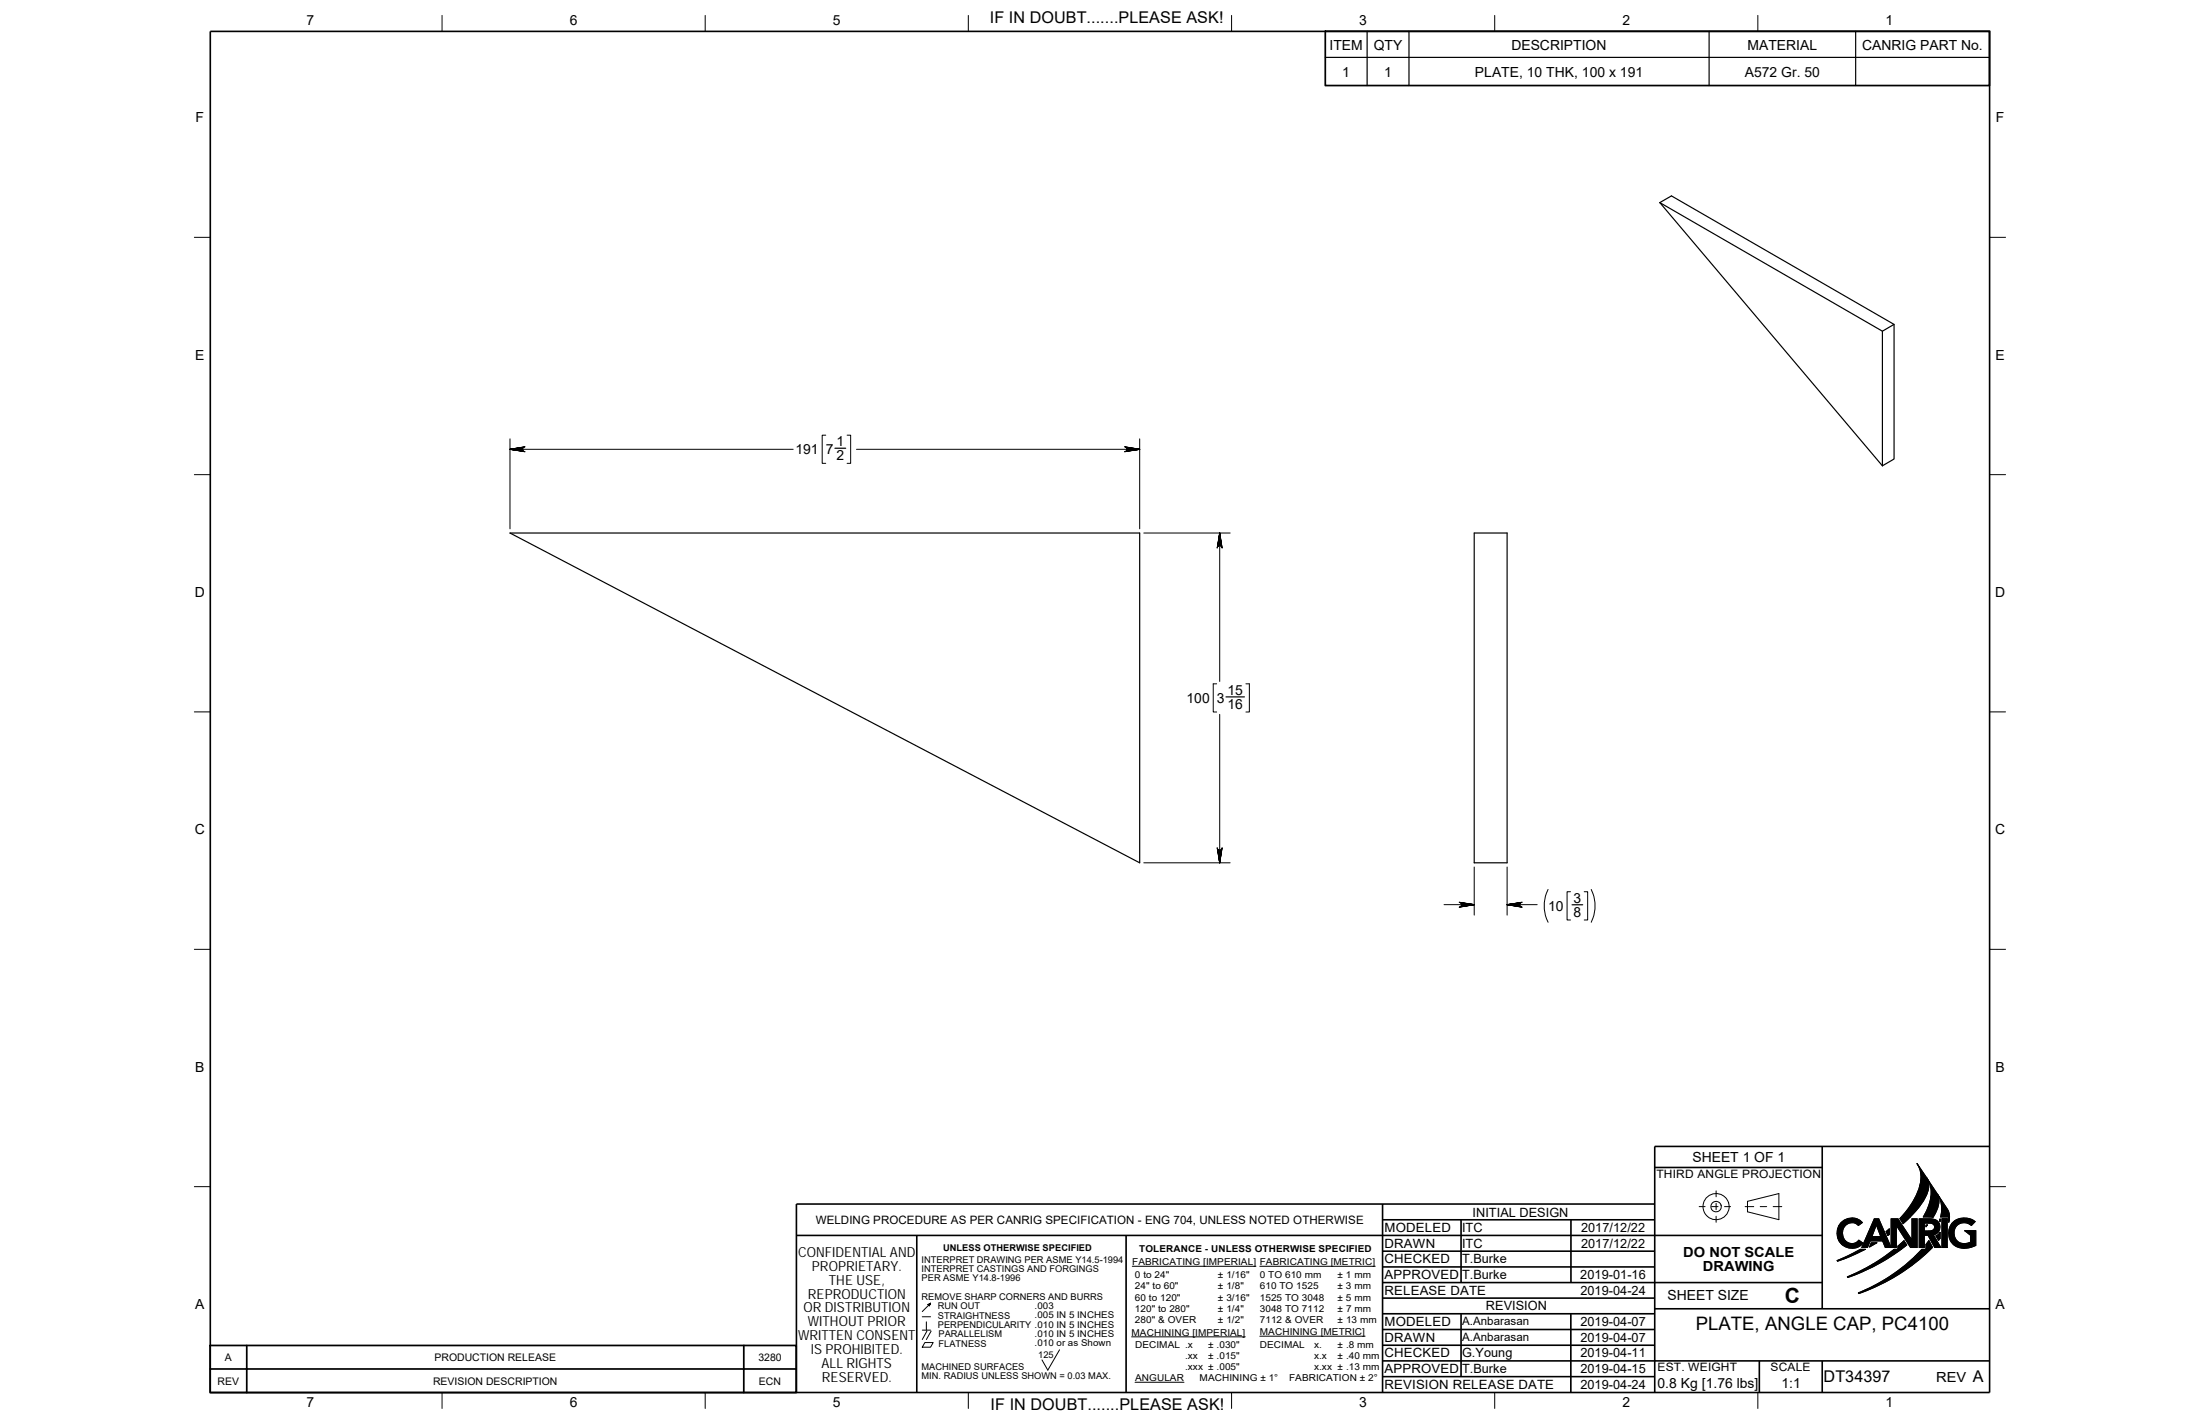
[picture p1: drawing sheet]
<svg xmlns="http://www.w3.org/2000/svg" width="432mm" height="279mm" viewBox="0 0 432 279" stroke-linecap="round" stroke-linejoin="round" font-family="sans-serif">
<g fill="none" stroke="#000" stroke-width=".2">
<path d="M86.8 3v3.2M138.4 3v3.2M190.1 3v3.2M241.7 3v3.2M293.4 3v3.2M345 3v3.2M38.1 46.6h3.2M390.5 46.6h3.1M38.1 93.1h3.2M100.1 88.2h55.6M100.1 86.1v17.7M162.1 85.4h-.7v5.5h.7"/>
<path d="M166.3 85.4h.7v5.5h-.7M168.1 88.2h55.6M223.7 86.1v17.7M390.5 93.1h3.1M224.5 104.6h16.9M239.4 104.6v29.1M41.3 139.7h-3.2M238.8 134.2h-.7v5.5h.7M244.5 134.2h.7v5.5h-.7M390.5 139.7h3.1M239.4 140.2v29.1M224.5 169.3h16.9"/>
<path d="M283.4 177.5h5.9M289.3 170.1v9.5M295.8 170.1v9.5M295.8 177.5h5.9M303.8 174.5a7.2 7.2 0 0 0 0 6.5M308.3 175h-.7v5.5h.7M310.9 175h.7v5.5h-.7M312.3 174.5a7.2 7.2 0 0 1 0 6.5M38.1 186.3h3.2M390.5 186.3h3.1M38.1 232.8h3.2M333.5 236.7h1.2"/>
<path d="M335.9 236.7h1.3M336.8 233.7v1.1M336.8 236.1v1.3M336.8 238.6v1.2M338.5 236.7h1.2M342.5 236.7h1.7M343 235.7l6.1-1.5v5.1l-6.1-1.5zM345.5 236.7h1.3M348 236.7h1.7M367.9 239.1h.8l2.5 5.7v-5.7h1.3l2.8 4.2v-4.2h1v5.7h-1.3l-2.8-4.3v4.3h-2.2l-.5-1.3h-2.4l-.6 1.3h-1.1zM376.3 228.3l1.9 2.8a4.3 4.3 0 0 1-.7 4.5l-1.4 1.9-2.6 2.6-.6-1a13.8 13.8 0 0 0 4.1-8.1l-.3-1.7zM376.7 239.1a5.5 5.5 0 0 1 3.4 .4 1.58 1.58 0 0 1 .6 1.6 1.58 1.58 0 0 1-1.2 1.2l1.4 2.5h-1.2l-1.3-2.4h-.7v2.4h-1z"/>
<path d="M377.7 240a2.13 2.13 0 0 1 1.9 .3l.1 .2a.88 .88 0 0 1-1.2 1h-.8zM378.2 231.1l2 3.1a3.4 3.4 0 0 1-.2 3.6l-.6 1h-1.9a7.8 7.8 0 0 0 1.2-6.8zM380.3 234.4l1.9 2.9a3 3 0 0 1 .3 2.5v-1h-1.6a5.6 5.6 0 0 0-.6-4.4zM380.8 239.2v.5l-.1-.2zM382.2 239.1h-1v5.7M382.2 239.1v5.7h-1M390.5 232.8h3.1M181 258.4h1.6M181.8 259.4v1.6M182.6 255.7l-1.6 1.6M222.2 248.5h24.3M247.3 248.5h22.6"/>
<path d="M360.6 247.3l4.5-2.2h1l-4 1.9-1.4 .5zM361.2 240a2.9 2.9 0 0 1 4.3-.1l-.8 .6a1.89 1.89 0 0 0-2.4-.2 1.89 1.89 0 0 0-.6 2.4 1.77 1.77 0 0 0 1.4 1.3 1.77 1.77 0 0 0 1.7-.7l.9 .6a2.95 2.95 0 0 1-4.2 .3 2.95 2.95 0 0 1-.3-4.2zM362.6 250.5a37.4 37.4 0 0 0 9.2-5.4h.7v-.6l1.2-1.1 .5 .9a38.9 38.9 0 0 1-11.5 6.4zM364.7 253.7a35.2 35.2 0 0 0 12.5-8.6h.8v-.9l.6-.8 .7 1.4a37.9 37.9 0 0 1-14.5 9zM367.3 243.8h1.1l-1.5 .9zM368.3 240.3l.8 2.3h-1.7zM370.2 241.6l.6-.5v1.1l-.3 .2zM378 240.3h.3l-.3 .4zM380 242.5l.8-.7v1.2l-.3 .4zM383.1 240a3.5 3.5 0 0 1 4.6-.3l-.8 .8a2.08 2.08 0 0 0-2.8 0 2.08 2.08 0 0 0-.1 2.9 2.08 2.08 0 0 0 2.8 .3v-1.3l-1.2-.9h2.2v2.9a3.8 3.8 0 0 1-4.9-.7 3.2 3.2 0 0 1 .2-3.7zM86.8 273.2v3.2M138.4 273.2v3.2"/>
<path d="M181 261h1.6M181.5 263.4h1.7l-.6 .9h-1.6zM181.9 261.2l-.9 1.6M182.8 261.2l-1 1.6M190.1 273.2v3.2M208 264.8l-2.3 4-1.2-2M222.1 262.3h22.3M222.8 271.2h9.6M241.7 273.2v3.2M247.3 262.2h20.6M293.4 273.2v3.2M345 273.2v3.2"/>
<circle cx="336.8" cy="236.7" r="1.03"/>
<circle cx="336.8" cy="236.7" r="2.57"/>
</g>
<g fill="none" stroke="#000" stroke-width=".32">
<path d="M41.3 6.2h349.2v267h-349.2zM271.4 236.2v37M271.4 239.3h53.4M286.8 239.3v12.4M308.3 239.3v12.4M324.8 236.2h-168.5v37M324.8 229.1h32.9M357.7 224.9v31.9M390.5 224.9h-65.7v48.3M156.3 242.4h201.4M179.9 242.4v30.8M221 242.4v30.8"/>
<path d="M271.4 248.6h53.4M271.4 257.8h53.4M271.4 254.7h53.4M271.4 251.7h86.3M271.4 245.5h53.4M286.8 257.8v12.3M308.3 257.8v15.4M324.8 256.8h65.7M271.4 267h119.1M271.4 270.1h53.4M271.4 263.9h53.4M271.4 260.9h53.4"/>
<path d="M345.3 267v6.2M357.7 267v6.2"/>
</g>
<g fill="#000" stroke="#000" stroke-width=".2">
<path d="M100.1 88.2l3-.5z" fill-rule="evenodd"/>
<path d="M100.1 88.2l2.8-.5z" fill-rule="evenodd"/>
<path d="M100.1 88.2l2.6-.4-.1 .1z" fill-rule="evenodd"/>
<path d="M100.1 88.2l2.5-.3v.2z" fill-rule="evenodd"/>
<path d="M100.1 88.2l2.5-.1v.1z" fill-rule="evenodd"/>
<path d="M100.1 88.2h2.5v.2z" fill-rule="evenodd"/>
<path d="M100.1 88.2l2.5 .2 .1 .1z" fill-rule="evenodd"/>
<path d="M100.1 88.2l2.8 .4z" fill-rule="evenodd"/>
<path d="M100.1 88.2l3 .4z" fill-rule="evenodd"/>
<path d="M220.7 88.6l3-.4z" fill-rule="evenodd"/>
<path d="M220.9 88.6l2.8-.4z" fill-rule="evenodd"/>
<path d="M221.1 88.4l2.6-.2-2.7 .3z" fill-rule="evenodd"/>
<path d="M221.2 88.2h2.5l-2.6 .2z" fill-rule="evenodd"/>
<path d="M221.2 88.1l2.5 .1h-2.5z" fill-rule="evenodd"/>
<path d="M221.1 87.9l2.6 .3-2.5-.1z" fill-rule="evenodd"/>
<path d="M221 87.8l2.7 .4-2.6-.3z" fill-rule="evenodd"/>
<path d="M220.9 87.7l2.8 .5z" fill-rule="evenodd"/>
<path d="M220.7 87.7l3 .5z" fill-rule="evenodd"/>
<path d="M239.4 104.6l.5 2.9z" fill-rule="evenodd"/>
<path d="M239.4 104.6l.4 2.8z" fill-rule="evenodd"/>
<path d="M239.4 104.6l.3 2.7z" fill-rule="evenodd"/>
<path d="M239.4 104.6l.2 2.5h-.1z" fill-rule="evenodd"/>
<path d="M239.4 104.6l.1 2.5h-.2z" fill-rule="evenodd"/>
<path d="M239.4 104.6l-.1 2.5h-.2z" fill-rule="evenodd"/>
<path d="M239.4 104.6l-.4 2.7z" fill-rule="evenodd"/>
<path d="M239.4 104.6l-.4 2.8z" fill-rule="evenodd"/>
<path d="M239.4 104.6l-.5 2.9z" fill-rule="evenodd"/>
<path d="M238.9 166.3l.5 3z" fill-rule="evenodd"/>
<path d="M239 166.5l.4 2.8z" fill-rule="evenodd"/>
<path d="M239 166.6l.4 2.7z" fill-rule="evenodd"/>
<path d="M239.1 166.7l.2 .1 .1 2.5z" fill-rule="evenodd"/>
<path d="M239.3 166.8h.2l-.1 2.5z" fill-rule="evenodd"/>
<path d="M239.5 166.8l.1-.1-.2 2.6z" fill-rule="evenodd"/>
<path d="M239.6 166.7l.1-.1-.3 2.7z" fill-rule="evenodd"/>
<path d="M239.8 166.5l-.4 2.8z" fill-rule="evenodd"/>
<path d="M239.9 166.3l-.5 3z" fill-rule="evenodd"/>
<path d="M286.4 178l2.9-.5z" fill-rule="evenodd"/>
<path d="M286.5 177.9l2.8-.4z" fill-rule="evenodd"/>
<path d="M286.8 177.7l2.5-.2-2.6 .4z" fill-rule="evenodd"/>
<path d="M286.9 177.6l2.4-.1-2.5 .2z" fill-rule="evenodd"/>
<path d="M286.9 177.4l2.4 .1-2.4 .1z" fill-rule="evenodd"/>
<path d="M286.8 177.3l2.5 .2-2.4-.1z" fill-rule="evenodd"/>
<path d="M286.7 177.1l2.6 .4-2.5-.2z" fill-rule="evenodd"/>
<path d="M286.5 177.1l2.8 .4z" fill-rule="evenodd"/>
<path d="M286.4 177l2.9 .5z" fill-rule="evenodd"/>
<path d="M295.8 177.5l3-.5z" fill-rule="evenodd"/>
<path d="M295.8 177.5l2.8-.4z" fill-rule="evenodd"/>
<path d="M295.8 177.5l2.7-.4-.1 .2z" fill-rule="evenodd"/>
<path d="M295.8 177.5l2.6-.2-.1 .1z" fill-rule="evenodd"/>
<path d="M295.8 177.5l2.5-.1v.2z" fill-rule="evenodd"/>
<path d="M295.8 177.5l2.5 .1 .1 .1z" fill-rule="evenodd"/>
<path d="M295.8 177.5l2.6 .2 .1 .2z" fill-rule="evenodd"/>
<path d="M295.8 177.5l2.8 .4z" fill-rule="evenodd"/>
<path d="M295.8 177.5l3 .5z" fill-rule="evenodd"/>
<path d="M361.5 239.8a2.81 2.81 0 0 1 4 .1l-.8 .6a1.82 1.82 0 0 0-2-.4 1.82 1.82 0 0 0-1.1 1.8 1.83 1.83 0 0 0 1.1 1.9 1.83 1.83 0 0 0 2.1-.5l.9 .6a2.95 2.95 0 0 1-4.3 .1 2.95 2.95 0 0 1 .1-4.2z" fill-rule="evenodd"/>
<path d="M371.2 239.1h1.3l2.8 4.2v-4.2h1v5.7h-1.3l-2.8-4.3v4.3h-1z" fill-rule="evenodd"/>
<path d="M376.3 228.3l2 3a3.8 3.8 0 0 1-.5 3.9l-2 2.7-2.3 2.2-.6-1a14.8 14.8 0 0 0 4.1-7.6 4.8 4.8 0 0 0-.7-3.2z" fill-rule="evenodd"/>
<path d="M378.3 231.3l1.9 2.9a3.9 3.9 0 0 1-.3 3.8l-.5 .8h-1.9a8.9 8.9 0 0 0 1.4-5.9z" fill-rule="evenodd"/>
<path d="M380.8 239.2v.5l-.1-.2z" fill-rule="evenodd"/>
<path d="M380.3 234.4l1.9 2.9a3.1 3.1 0 0 1 .3 2.5v-1h-1.6a5.5 5.5 0 0 0-.6-4.4z" fill-rule="evenodd"/>
<path d="M383.3 239.9a3.5 3.5 0 0 1 4.4-.2l-.8 .8a2.07 2.07 0 0 0-2.8 0 2.07 2.07 0 0 0-.2 2.8 2.07 2.07 0 0 0 2.8 .5l.1-1.4-1.2-.9h2.2v2.9a3.9 3.9 0 0 1-4.7-.5 3.2 3.2 0 0 1 .2-4z" fill-rule="evenodd"/>
<path d="M182.2 256l.4-.3z" fill-rule="evenodd"/>
<path d="M182.1 256l.5-.3z" fill-rule="evenodd"/>
<path d="M182.3 256l.3-.3z" fill-rule="evenodd"/>
<path d="M182.6 255.7l-.2 .6z" fill-rule="evenodd"/>
<path d="M360.6 247.3l4.5-2.2h1l-3.8 1.8-1.6 .6z" fill-rule="evenodd"/>
<path d="M364.7 253.7l2.2-1 2.8-1.5a35.1 35.1 0 0 0 7.5-6.1h.8v-.9l.6-.8 .7 1.4a38.1 38.1 0 0 1-14.5 9z" fill-rule="evenodd"/>
<path d="M367.9 239.1l-2.5 5.7h1.1l.6-1.3h2.4l.5 1.3h1.2l-2.5-5.7zM368.3 240.3l.8 2.3h-1.7z" fill-rule="evenodd"/>
<path d="M367.3 243.8h1.1l-1.5 .9z" fill-rule="evenodd"/>
<path d="M370.2 241.6l.6-.5v1.1l-.3 .2z" fill-rule="evenodd"/>
<path d="M362.6 250.5l.5-.2a18.7 18.7 0 0 0 4.7-2.4l4-2.8h.7a1.12 1.12 0 0 1 .5-1.1l.7-.6 .5 .9a38.9 38.9 0 0 1-11.5 6.4z" fill-rule="evenodd"/>
<path d="M378 240.3h.3l-.3 .4z" fill-rule="evenodd"/>
<path d="M377.7 240h1.4l.4 .2 .2 .3a.83 .83 0 0 1-.3 .9 .83 .83 0 0 1-.8 .1h-.9zM376.7 239.1v5.7h1v-2.4h.7l1.3 2.4h1.2l-1.4-2.5a1.58 1.58 0 0 0 1.3-1.8 1.58 1.58 0 0 0-1.8-1.4z" fill-rule="evenodd"/>
<path d="M380 242.5l.8-.7v1.2l-.3 .4z" fill-rule="evenodd"/>
<path d="M381.2 239.1v5.7h1v-5.7z" fill-rule="evenodd"/>
</g>
<g fill="none" stroke="#000" stroke-width=".23">
<path d="M260.1 11.3h130.4M268.3 6.1v10.7M276.5 6.1v10.7M335.4 6.1v10.7M364.2 6.1v10.7M325.8 39.8l2.3-1.4 43.7 25.2-2.3 1.4M325.8 39.8l43.7 25.2v26.4M325.8 39.8l43.7 51.6M371.8 63.6v26.5l-2.3 1.3M163.9 87.9h2.1M100.1 104.6h123.6v64.7zM289.3 104.6h6.5v64.7h-6.5z"/>
<path d="M240.6 136.7h3.6M308.5 177.5h2.1"/>
</g>
<path d="M260.1 6.1h130.4v10.7h-130.4zM41.2 264h115.1v9.2h-115.1zM41.2 268.6h115.1M48.4 264v9.2M146 264v9.2" fill="none" stroke="#000" stroke-width=".34"/>
<text font-size="4.1" x="350.3" y="255.7">C</text>
<text font-size="3.6" x="332.8" y="261">PLATE, ANGLE CAP, PC4100</text>
<g font-size="3.2">
<text x="194.3" y="4.5">IF IN DOUBT.......PLEASE ASK!</text>
<text x="357.9" y="271.2">DT34397</text>
<text x="387.2" y="271.2">A</text>
<text x="194.4" y="276.6">IF IN DOUBT.......PLEASE ASK!</text>
</g>
<g font-size="2.7">
<text x="60.2" y="4.8">7</text>
<text x="111.8" y="4.8">6</text>
<text x="163.5" y="4.8">5</text>
<text x="266.8" y="4.8">3</text>
<text x="318.4" y="4.8">2</text>
<text x="370.1" y="4.8">1</text>
<text x="260.9" y="9.7">ITEM</text>
<text x="269.6" y="9.7">QTY</text>
<text x="296.6" y="9.7">DESCRIPTION</text>
<text x="343" y="9.7">MATERIAL</text>
<text x="365.5" y="9.7">CANRIG PART No.</text>
<text x="263.5" y="15.1">1</text>
<text x="271.7" y="15.1">1</text>
<text x="289.5" y="15.1">PLATE, 10 THK, 100 x 191</text>
<text x="342.5" y="15.1">A572 Gr. 50</text>
<text x="38.4" y="24">F</text>
<text x="391.7" y="24">F</text>
<text x="38.3" y="70.5">E</text>
<text x="391.6" y="70.5">E</text>
<text x="156.1" y="89.1">191</text>
<text x="162.1" y="89.1">7</text>
<text x="164.2" y="87.5">1</text>
<text x="164.2" y="90.3">2</text>
<text x="38.2" y="117.1">D</text>
<text x="391.6" y="117.1">D</text>
<text x="232.9" y="137.9">100</text>
<text x="238.8" y="137.9">3</text>
<text x="240.9" y="136.3">15</text>
<text x="240.9" y="139.1">16</text>
<text x="38.2" y="163.7">C</text>
<text x="391.6" y="163.7">C</text>
<text x="303.8" y="178.7">10</text>
<text x="308.8" y="177.1">3</text>
<text x="308.8" y="179.9">8</text>
<text x="38.3" y="210.2">B</text>
<text x="391.6" y="210.2">B</text>
<text x="332.2" y="227.9">SHEET 1 OF 1</text>
<text x="156.6" y="246.5">CONFIDENTIAL AND</text>
<text x="159.3" y="249.3">PROPRIETARY.</text>
<text x="330.4" y="246.6">DO NOT SCALE</text>
<text x="334.2" y="249.4">DRAWING</text>
<text x="38.3" y="256.8">A</text>
<text x="157.7" y="257.5">OR DISTRIBUTION</text>
<text x="158.6" y="254.8">REPRODUCTION</text>
<text x="162.7" y="252">THE USE,</text>
<text x="327.3" y="255.1">SHEET SIZE</text>
<text x="391.6" y="256.8">A</text>
<text x="156.6" y="263">WRITTEN CONSENT</text>
<text x="158.6" y="260.2">WITHOUT PRIOR</text>
<text x="159.1" y="265.7">IS PROHIBITED.</text>
<text x="161.2" y="268.5">ALL RIGHTS</text>
<text x="60.2" y="276">7</text>
<text x="111.8" y="276">6</text>
<text x="161.3" y="271.2">RESERVED.</text>
<text x="163.5" y="276">5</text>
<text x="266.8" y="276">3</text>
<text x="318.4" y="276">2</text>
<text x="325.3" y="272.4">0.8 Kg [1.76 lbs]</text>
<text x="349.7" y="272.4">1:1</text>
<text x="370.1" y="276">1</text>
<text x="380" y="271.2">REV</text>
</g>
<g font-size="2.5">
<text x="289" y="238.7">INITIAL DESIGN</text>
<text x="271.8" y="244.8">DRAWN</text>
<text x="271.8" y="241.7">MODELED</text>
<text x="287" y="244.8">ITC</text>
<text x="287" y="241.7">ITC</text>
<text x="310.3" y="244.8">2017/12/22</text>
<text x="310.3" y="241.7">2017/12/22</text>
<text x="271.8" y="251">APPROVED</text>
<text x="271.8" y="247.8">CHECKED</text>
<text x="287" y="247.8">T.Burke</text>
<text x="287" y="251">T.Burke</text>
<text x="310.2" y="251">2019-01-16</text>
<text x="271.8" y="254">RELEASE DATE</text>
<text x="291.7" y="257.1">REVISION</text>
<text x="310.2" y="254">2019-04-24</text>
<text x="271.8" y="263.2">DRAWN</text>
<text x="271.8" y="260.2">MODELED</text>
<text x="310.2" y="263.2">2019-04-07</text>
<text x="310.2" y="260.2">2019-04-07</text>
<text x="271.8" y="269.4">APPROVED</text>
<text x="271.8" y="266.3">CHECKED</text>
<text x="287" y="269.4">T.Burke</text>
<text x="287" y="266.3">G.Young</text>
<text x="310.2" y="269.4">2019-04-15</text>
<text x="310.2" y="266.3">2019-04-11</text>
<text x="271.8" y="272.6">REVISION RELEASE DATE</text>
<text x="310.2" y="272.6">2019-04-24</text>
</g>
<g font-size="2.3">
<text x="325.1" y="231.1">THIRD ANGLE PROJECTION</text>
<text x="160.1" y="240.1">WELDING PROCEDURE AS PER CANRIG SPECIFICATION - ENG 704, UNLESS NOTED OTHERWISE</text>
<text x="287" y="263.1">A.Anbarasan</text>
<text x="287" y="260">A.Anbarasan</text>
<text x="325.3" y="269">EST. WEIGHT</text>
<text x="347.5" y="269">SCALE</text>
</g>
<g font-size="2.1">
<text x="44.2" y="267.1">A</text>
<text x="85.3" y="267.1">PRODUCTION RELEASE</text>
<text x="148.8" y="267.1">3280</text>
<text x="42.7" y="271.7">REV</text>
<text x="85" y="271.7">REVISION DESCRIPTION</text>
<text x="148.9" y="271.7">ECN</text>
</g>
<g font-size="1.9">
<text x="223.6" y="245.7">TOLERANCE - UNLESS OTHERWISE SPECIFIED</text>
<text x="222.2" y="248.2">FABRICATING [IMPERIAL] FABRICATING [METRIC]</text>
<text x="222.8" y="250.7">0 to 24&quot;</text>
<text x="239.1" y="250.7">± 1/16&quot;</text>
<text x="247.3" y="250.7">0 TO 610 mm</text>
<text x="262.5" y="250.7">± 1 mm</text>
<text x="222.8" y="255.3">60 to 120&quot;</text>
<text x="222.8" y="257.4">120&quot; to 280&quot;</text>
<text x="222.8" y="253">24&quot; to 60&quot;</text>
<text x="239.1" y="255.3">± 3/16&quot;</text>
<text x="239.1" y="257.4">± 1/4&quot;</text>
<text x="239.1" y="253">± 1/8&quot;</text>
<text x="247.3" y="255.3">1525 TO 3048</text>
<text x="247.3" y="253">610 TO 1525</text>
<text x="247.3" y="257.4">3048 TO 7112</text>
<text x="262.5" y="253">± 3 mm</text>
<text x="262.5" y="255.3">± 5 mm</text>
<text x="262.5" y="257.4">± 7 mm</text>
<text x="222.1" y="262.1">MACHINING [IMPERIAL]</text>
<text x="222.8" y="259.6">280&quot; &amp; OVER</text>
<text x="239.1" y="259.6">± 1/2&quot;</text>
<text x="247.3" y="262">MACHINING [METRIC]</text>
<text x="247.3" y="259.6">7112 &amp; OVER</text>
<text x="262.5" y="259.6">± 13 mm</text>
<text x="222.8" y="264.5">DECIMAL .x</text>
<text x="232.6" y="266.6">.xx</text>
<text x="232.6" y="268.8">.xxx ± .005&quot;</text>
<text x="237.1" y="266.6">± .015&quot;</text>
<text x="237.1" y="264.5">± .030&quot;</text>
<text x="247.3" y="264.5">DECIMAL</text>
<text x="257.9" y="264.5">x.</text>
<text x="257.9" y="268.8">x.xx ± .13 mm</text>
<text x="257.9" y="266.6">x.x</text>
<text x="262.5" y="266.6">± .40 mm</text>
<text x="262.5" y="264.5">± .8 mm</text>
<text x="222.8" y="271">ANGULAR</text>
<text x="235.5" y="271">MACHINING ± 1°</text>
<text x="253" y="271">FABRICATION ± 2°</text>
</g>
<g font-size="1.8">
<text x="185.1" y="245.4">UNLESS OTHERWISE SPECIFIED</text>
<text x="180.9" y="247.8">INTERPRET DRAWING PER ASME Y14.5-1994</text>
<text x="180.9" y="249.6">INTERPRET CASTINGS AND FORGINGS</text>
<text x="180.9" y="251.4">PER ASME Y14.8-1996</text>
<text x="180.9" y="255.1">REMOVE SHARP CORNERS AND BURRS</text>
<text x="184.1" y="256.9">RUN OUT</text>
<text x="203.1" y="256.8">.003</text>
<text x="184.1" y="260.6">PERPENDICULARITY .010 IN 5 INCHES</text>
<text x="184.1" y="258.7">STRAIGHTNESS</text>
<text x="184.2" y="262.4">PARALLELISM</text>
<text x="203.1" y="258.7">.005 IN 5 INCHES</text>
<text x="203.1" y="262.3">.010 IN 5 INCHES</text>
<text x="180.9" y="268.8">MACHINED SURFACES</text>
<text x="184.2" y="264.2">FLATNESS</text>
<text x="203.1" y="264.1">.010 or as Shown</text>
<text x="203.8" y="266.4">125</text>
<text x="180.9" y="270.6">MIN. RADIUS UNLESS SHOWN = 0.03 MAX.</text>
</g>
</svg>
